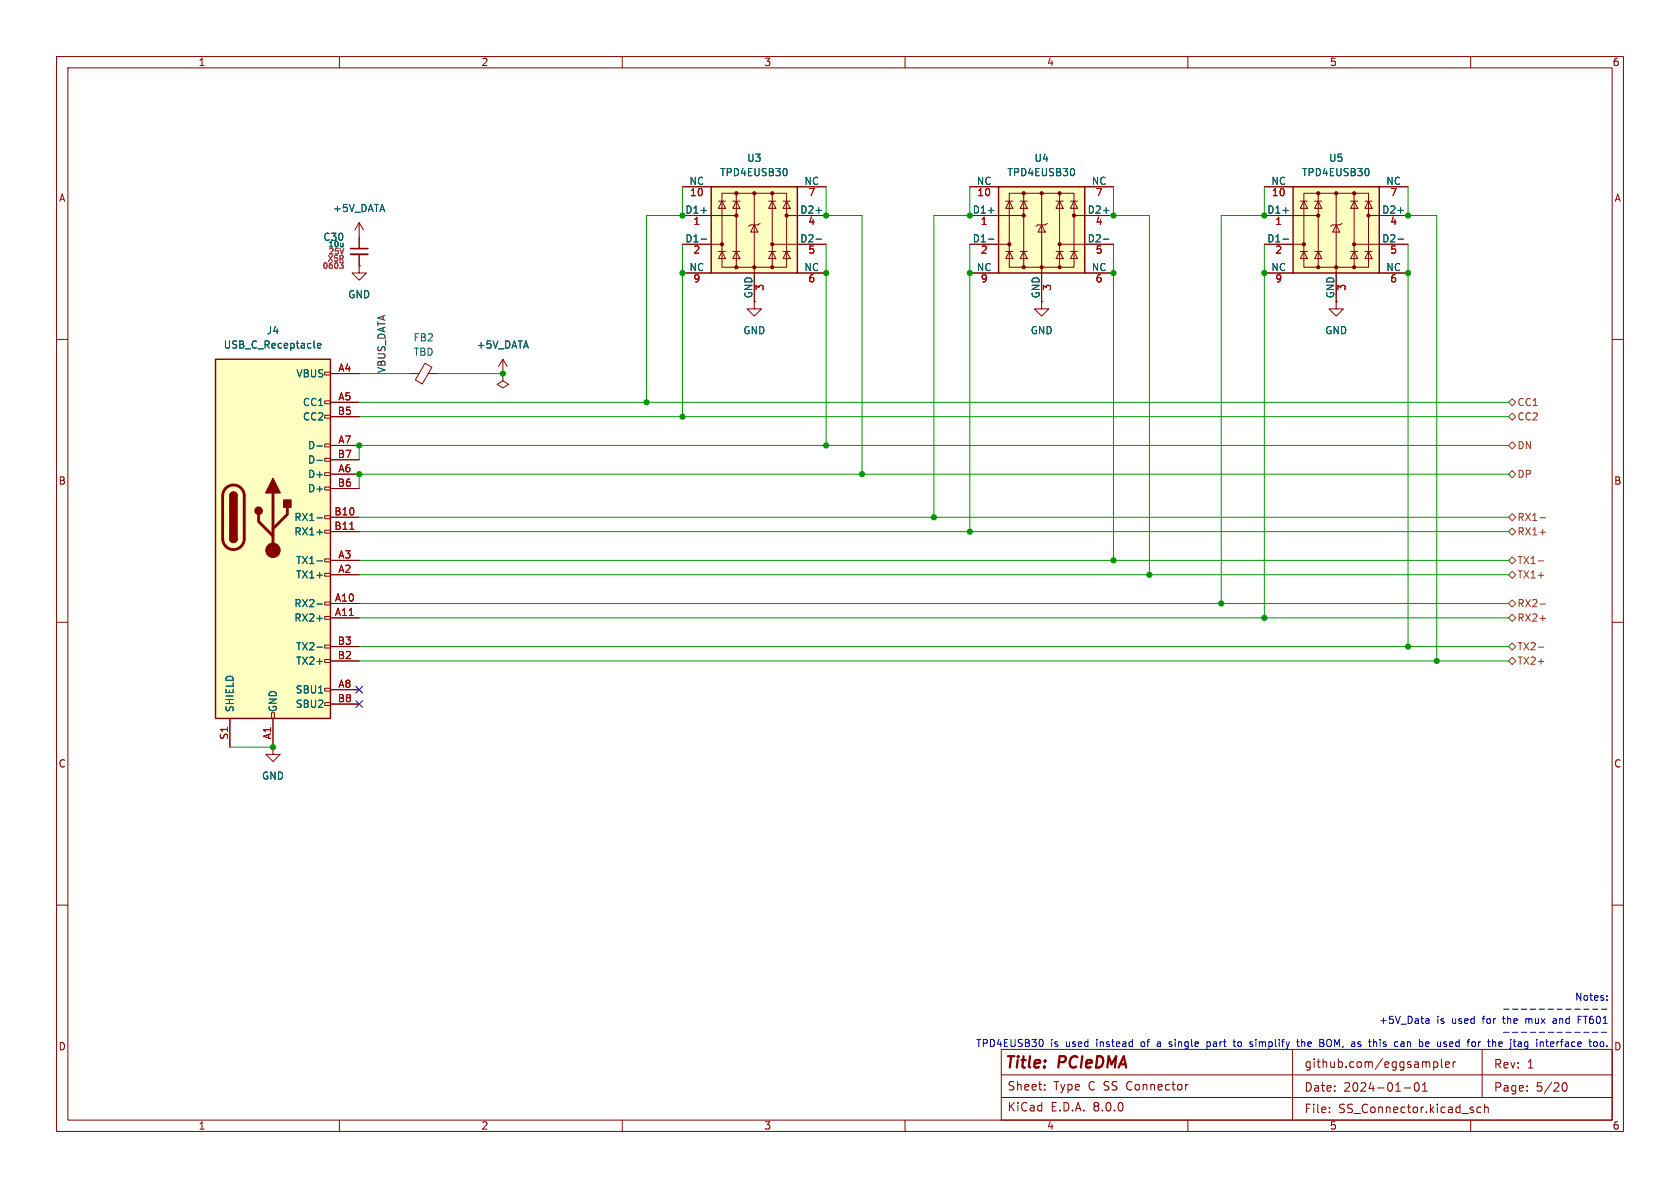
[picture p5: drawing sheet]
<svg xmlns="http://www.w3.org/2000/svg" width="297mm" height="210mm" viewBox="0 0 297 210" stroke-linecap="round" stroke-linejoin="round" font-family="sans-serif">
<g fill="none" stroke="#840000" stroke-width=".18">
<path d="M10 10h277v190h-277zM12 12h273v186h-273zM60 10v2M110 10v2M160 10v2M210 10v2M260 10v2M10 60h2M63.5 47v1.3h1.3l-1.3 1.2-1.3-1.2h1.3M63.5 47h.1M63.5 41.9v2M63.5 45v2"/>
<path d="M285 60h2M72.4 66h1.6M75.1 64.2l1.3 .7-1.7 3-1.3-.7zM75.7 66h1.8M88.9 66v1.3l1 .6-1 .7-1-.7 1-.6M88.9 66h.1M88.9 63.5l-.8 1.3M88.9 63.5v2.5M88.9 63.5l.8 1.3M10 110h2M285 110h2M48.3 132.1v1.3h1.2l-1.2 1.2-1.3-1.2h1.3"/>
<path d="M48.3 132.1h.1M10 160h2M285 160h2M60 198v2M110 198v2M160 198v2M177 194h108M177 190h108M177 185.5h108v12.5h-108zM184.7 192.6v.1M184.7 191.8v.1M210 198v2"/>
<path d="M210 191.7l-.3 .1M228.5 185.5v12.5M235 196.6v.1M235 195.8v.1M248.2 192.3h1.2M250.2 191.5l.2-.1a.81 .81 0 0 1 .6 .6 .81 .81 0 0 1-.3 .8l-.2 .1a.81 .81 0 0 1-.3-1.4zM251.5 192.9h.8M251.5 191.8l.4-.4v1.5M253.5 187.7v1.5M253.5 187.8l.4-.1 .3 .3v.4l-.2 .2h-.5M254.8 187.2v1.3l.2 .2M255.5 188.2l.8-.2-.1-.2-.4-.1-.3 .2 .1 .7h.6"/>
<path d="M256.9 187.7v1M257.3 187.7l-.3 .1-.1 .2M260 198v2M261.8 195.8l-.4-.1-.3 .3v.4l.1 .2h.6M262 185.5v8.5M262.5 195.8l.2-.1 .3 .1 .1 .9M262.5 195.2v1.5M270 192.8v.1M270 192v.1M276.2 192l.1-.5 .2-.1a.81 .81 0 0 1 .6 .6 .81 .81 0 0 1-.3 .8h-.4l-.2-.5"/>
</g>
<path d="M62 45h3" fill="none" stroke="#840000" stroke-width=".33"/>
<path d="M62 43.9h3" fill="none" stroke="#840000" stroke-width=".3"/>
<path d="M60.6 46.9v.4l-.4 .1" fill="none" stroke="#840084" stroke-width=".18"/>
<path d="M38.1 63.5h20.3v63.5h-20.3z" fill="#ffffc2"/>
<g fill="none" stroke="#840000" stroke-width=".18">
<path d="M63.5 39.4l-.8 1.2M63.5 39.4v2.5M63.5 39.4l.8 1.2M57.4 78.5h1v.5h-1zM57.4 73.4h1v.5h-1zM57.4 70.9h1v.5h-1zM57.4 65.8h1v.5h-1zM58.4 66h5.1M58.4 71.1h5.1M58.4 78.7h5.1M58.4 73.7h5.1M57.4 98.8h1v.5h-1z"/>
<path d="M57.4 93.7h1v.5h-1zM57.4 91.2h1v.5h-1zM57.4 86.1h1v.5h-1zM57.4 83.6h1v.5h-1zM57.4 81h1v.5h-1zM58.4 99.1h5.1M58.4 83.8h5.1M58.4 91.4h5.1M58.4 94h5.1M58.4 86.4h5.1M58.4 81.3h5.1M57.4 116.6h1v.5h-1z"/>
<path d="M57.4 114h1v.6h-1zM57.4 109h1v.5h-1zM57.4 106.4h1v.5h-1zM57.4 101.3h1v.6h-1zM58.4 106.7h5.1M58.4 109.2h5.1M58.4 101.6h5.1M58.4 116.8h5.1M58.4 114.3h5.1M40.6 127v5.1M48 126h.5v1h-.5zM48.3 127v5.1"/>
<path d="M57.4 124.2h1v.5h-1zM57.4 121.7h1v.5h-1zM58.4 121.9h5.1M58.4 124.5h5.1"/>
</g>
<path d="M38.1 63.5h20.3v63.5h-20.3zM40.6 95.3a.64 .64 0 0 0 .7 .6 .64 .64 0 0 0 .6-.6M40.6 87.6a.64 .64 0 0 1 .7-.6 .64 .64 0 0 1 .6 .6" fill="none" stroke="#840000" stroke-width=".25"/>
<path d="M39.9 86.3a1.91 1.91 0 0 1 2.1-.4 1.91 1.91 0 0 1 1.2 1.7v7.7a1.91 1.91 0 0 1-1.9 1.8 1.91 1.91 0 0 1-1.9-1.8v-7.8l.1-.7zM45.7 90.9v1.3l2.6 2.5M48.3 87.1v10.2M50.8 89.7v1.2l-2.5 2.6" fill="none" stroke="#840000" stroke-width=".51"/>
<g fill="#840000" stroke="#840000" stroke-width=".25">
<path d="M40.6 95.3h1.3a.64 .64 0 0 1-.6 .6 .64 .64 0 0 1-.7-.6z"/>
<path d="M40.6 87.6h1.3v7.7h-1.3z"/>
<path d="M40.8 87.2a.64 .64 0 0 1 .7-.2 .64 .64 0 0 1 .4 .6h-1.3z"/>
<path d="M48.3 84.6l1.2 2.5h-2.5z"/>
<path d="M50.2 88.4h1.2v1.3h-1.2z"/>
<circle cx="45.7" cy="90.3" r=".63"/>
</g>
<circle cx="48.3" cy="97.3" r="1.27" fill="#840000" stroke="#840000" stroke-width=".18"/>
<path d="M56 78.8h1M56.1 61.1l.6-.1v-.2l-.4-.1-.2 .2 .1 .6h.5M56 99.2h1M56 91.5h1M56 94.1h1M56 81.4h1M56 106.8h1M56 109.3h1M56 114.4h1" fill="none" stroke="#006464" stroke-width=".18"/>
<path d="M61.8 93.6h.8" fill="none" stroke="#a90000" stroke-width=".18"/>
<path d="M125.7 33h15.3v15.3h-15.3z" fill="#ffffc2"/>
<g fill="none" stroke="#840000" stroke-width=".18">
<path d="M120.6 38.1h9.6M120.6 33h5.1M127 35.6h1.3M127.6 34.2h11.5v13h-11.5zM127.6 35.6l.7 1.2h-1.3zM129.5 35.6h1.3M130.2 35.6l.6 1.2h-1.3zM130.2 34.2v13M133.3 39.8l.7 1.2h-1.3zM133.3 34.2v19.1M134.4 39.5l-.4 .3h-1.3l-.4 .2M135.9 35.6h1.3"/>
<path d="M136.5 35.6l.7 1.2h-1.3zM136.5 34.2v13M138.4 35.6h1.3M139.1 35.6l.6 1.2h-1.3zM139.1 38.1h6.9M141 33h5M120.6 43.2h7M120.6 48.3h5.1M127 44.5h1.3M127.6 44.5l.7 1.2h-1.3zM129.5 44.5h1.3M130.2 44.5l.6 1.2h-1.3z"/>
<path d="M135.9 44.5h1.3M136.5 44.5l.7 1.2h-1.3zM136.5 43.2h9.5M138.4 44.5h1.3M139.1 44.5l.6 1.2h-1.3zM141 48.3h5M184.1 53.3v1.3h1.3l-1.3 1.3-1.2-1.3h1.2"/>
</g>
<path d="M125.7 33h15.3v15.3h-15.3z" fill="none" stroke="#840000" stroke-width=".25"/>
<g fill="#840000" stroke="#840000" stroke-width=".18">
<circle cx="127.6" cy="43.2" r=".28"/>
<circle cx="130.2" cy="47.2" r=".28"/>
<circle cx="130.2" cy="38.1" r=".28"/>
<circle cx="130.2" cy="34.2" r=".28"/>
<circle cx="133.3" cy="47.2" r=".28"/>
<circle cx="133.3" cy="34.2" r=".28"/>
<circle cx="136.5" cy="47.2" r=".28"/>
<circle cx="136.5" cy="43.2" r=".28"/>
<circle cx="136.5" cy="34.2" r=".28"/>
<circle cx="139.1" cy="38.1" r=".28"/>
</g>
<path d="M123.9 37.2h1M139 29.9l.2 .4-.2 .6M144.3 37.2h.9M123.9 42.3h1M144.3 42.3h.9" fill="none" stroke="#006464" stroke-width=".18"/>
<path d="M176.5 33h15.3v15.3h-15.3z" fill="#ffffc2"/>
<g fill="none" stroke="#840000" stroke-width=".18">
<path d="M171.4 38.1h9.6M171.4 33h5.1M177.8 35.6h1.3M178.4 34.2h11.5v13h-11.5zM178.4 35.6l.7 1.2h-1.3zM180.3 35.6h1.3M181 35.6l.6 1.2h-1.3zM181 34.2v13M184.1 39.8l.7 1.2h-1.3zM184.1 34.2v19.1M185.2 39.5l-.4 .3h-1.3l-.4 .2M186.7 35.6h1.3"/>
<path d="M187.3 35.6l.7 1.2h-1.3zM187.3 34.2v13M189.2 35.6h1.3M189.9 35.6l.6 1.2h-1.3zM189.9 38.1h6.9M191.8 33h5M171.4 43.2h7M171.4 48.3h5.1M177.8 44.5h1.3M178.4 44.5l.7 1.2h-1.3zM180.3 44.5h1.3M181 44.5l.6 1.2h-1.3z"/>
<path d="M186.7 44.5h1.3M187.3 44.5l.7 1.2h-1.3zM187.3 43.2h9.5M189.2 44.5h1.3M189.9 44.5l.6 1.2h-1.3zM191.8 48.3h5"/>
</g>
<path d="M176.5 33h15.3v15.3h-15.3z" fill="none" stroke="#840000" stroke-width=".25"/>
<g fill="#840000" stroke="#840000" stroke-width=".18">
<circle cx="178.4" cy="43.2" r=".28"/>
<circle cx="181" cy="47.2" r=".28"/>
<circle cx="181" cy="38.1" r=".28"/>
<circle cx="181" cy="34.2" r=".28"/>
<circle cx="184.1" cy="47.2" r=".28"/>
<circle cx="184.1" cy="34.2" r=".28"/>
<circle cx="187.3" cy="47.2" r=".28"/>
<circle cx="187.3" cy="43.2" r=".28"/>
<circle cx="187.3" cy="34.2" r=".28"/>
<circle cx="189.9" cy="38.1" r=".28"/>
</g>
<path d="M174.7 37.2h1M189.8 29.9l.2 .4-.2 .6M195.1 37.2h.9M174.7 42.3h1M195.1 42.3h.9" fill="none" stroke="#006464" stroke-width=".18"/>
<path d="M228.6 33h15.2v15.3h-15.2z" fill="#ffffc2"/>
<g fill="none" stroke="#840000" stroke-width=".18">
<path d="M120.6 38.1h5.1M120.6 33h5.1M141 38.1h5M141 33h5M171.4 38.1h5.1M171.4 33h5.1M191.8 38.1h5M191.8 33h5M223.5 38.1h9.5M223.5 33h5.1M229.9 35.6h1.2M230.5 34.2h11.4v13h-11.4z"/>
<path d="M230.5 35.6l.6 1.2h-1.2zM232.4 35.6h1.3M233 35.6l.7 1.2h-1.3zM233 34.2v13M236.2 39.8l.7 1.2h-1.3zM236.2 34.2v20.4h1.3l-1.3 1.3-1.3-1.3h1.3M237.2 39.5l-.3 .3h-1.3l-.4 .2M238.8 35.6h1.2M239.4 35.6l.6 1.2h-1.2zM239.4 34.2v13M241.3 35.6h1.3M241.9 35.6l.7 1.2h-1.3z"/>
<path d="M241.9 38.1h7M243.8 33h5.1M63.5 47h.1M63.5 41.9v2M63.5 45v2M120.6 43.2h5.1M120.6 48.3h5.1M133.3 48.3v6.3h1.3l-1.3 1.3-1.2-1.3h1.2M141 43.2h5M141 48.3h5M171.4 43.2h5.1M171.4 48.3h5.1"/>
<path d="M184.1 48.3v5M191.8 43.2h5M191.8 48.3h5M223.5 43.2h7M223.5 48.3h5.1M229.9 44.5h1.2M230.5 44.5l.6 1.2h-1.2zM232.4 44.5h1.3M233 44.5l.7 1.2h-1.3zM238.8 44.5h1.2M239.4 44.5l.6 1.2h-1.2zM239.4 43.2h9.5"/>
<path d="M241.3 44.5h1.3M241.9 44.5l.7 1.2h-1.3zM243.8 48.3h5.1M58.4 66h5.1M58.4 71.1h5.1M58.4 78.7h5.1M58.4 73.7h5.1M88.9 66h.1M58.4 99.1h5.1M58.4 83.8h5.1M58.4 91.4h5.1M58.4 94h5.1"/>
<path d="M58.4 86.4h5.1M58.4 81.3h5.1M58.4 106.7h5.1M58.4 109.2h5.1M58.4 101.6h5.1M58.4 116.8h5.1M58.4 114.3h5.1M40.6 127v5.1M48.3 132.1h.1M48.3 127v5.1M58.4 121.9h5.1M58.4 124.5h5.1"/>
</g>
<path d="M228.6 33h15.2v15.3h-15.2z" fill="none" stroke="#840000" stroke-width=".25"/>
<g fill="#840000" stroke="#840000" stroke-width=".18">
<circle cx="230.5" cy="43.2" r=".28"/>
<circle cx="233" cy="47.2" r=".28"/>
<circle cx="233" cy="38.1" r=".28"/>
<circle cx="233" cy="34.2" r=".28"/>
<circle cx="236.2" cy="47.2" r=".28"/>
<circle cx="236.2" cy="34.2" r=".28"/>
<circle cx="239.4" cy="47.2" r=".28"/>
<circle cx="239.4" cy="43.2" r=".28"/>
<circle cx="239.4" cy="34.2" r=".28"/>
<circle cx="241.9" cy="38.1" r=".28"/>
</g>
<g fill="none" stroke="#006464" stroke-width=".18">
<path d="M123.9 37.2h1M139 29.9l.2 .4-.2 .6M144.3 37.2h.9M174.7 37.2h1M189.8 29.9l.2 .4-.2 .6M195.1 37.2h.9M226.8 37.2h1M241.9 29.9l.1 .4-.1 .6M247.1 37.2h1M123.9 42.3h1M144.3 42.3h.9M174.7 42.3h1"/>
<path d="M195.1 42.3h.9M226.8 42.3h1M247.1 42.3h1M56 78.8h1M56.1 61.1l.6-.1v-.2l-.4-.1-.2 .2 .1 .6h.5M56 99.2h1M56 91.5h1M56 94.1h1M56 81.4h1M56 106.8h1M56 109.3h1M56 114.4h1"/>
</g>
<g fill="none" stroke="#725600" stroke-width=".18">
<path d="M266.7 71.1l.6-.6 .7 .6-.7 .7zM266.7 73.7l.6-.7 .7 .7-.7 .6zM266.7 78.7l.6-.6 .7 .6-.7 .7zM266.7 94l.6-.7 .7 .7-.7 .6zM266.7 99.1l.6-.7 .7 .7-.7 .6zM266.7 83.8l.6-.6 .7 .6-.7 .7zM267.3 90.8l.7 .6-.7 .7-.6-.7zM272 99.2h.9M272.3 94.1h.9M272.3 91.5h.9M266.7 109.2l.6-.6 .7 .6-.7 .7zM266.7 116.8l.6-.6 .7 .6-.7 .7z"/>
<path d="M266.7 101.6l.6-.6 .7 .6-.7 .6zM266.7 114.3l.6-.6 .7 .6-.7 .6zM266.7 106.7l.6-.7 .7 .7-.7 .6zM272 114.4h.9M272.3 109.3h.9M272.3 106.8h.9"/>
</g>
<g fill="none" stroke="#0000c2" stroke-width=".18">
<path d="M265.8 178.4h1M267.4 178.4h1M269 178.4h.9M270.5 178.4h1M272.1 178.4h1M273.7 178.4h.9M275.2 178.4h1M276.8 178.4h1M278.4 178.4h1M279.6 179.6h-.6v1.3M280 178.4h.9M281.5 178.4h1"/>
<path d="M283.1 178.4h1M284.1 176.7v.1M284.1 176v.2M184.3 183.9l.1 .3-.1 .7M204.7 184.2h-.1M204.7 184.5l-.1 .2 .1 .3M206.7 184.9l.3 .1M206.7 184.5l.3 .1M207 184.2h-.3M213.4 184.2h.3l.2 .1M213.4 184.2v1.2M213.9 184.9l-.2 .1-.3-.1"/>
<path d="M218 184.2h.5M218.2 183.7v1.1l.3 .2M221.3 184.6l.2 .2-.2 .2M221.3 184.2h.1M229.2 184.2h.5M229.4 183.7v1.1l.3 .2M230.1 183.7v1.3M230.5 184.2l-.4 .1M234 184.5v.4M234.7 183.8a.9 .9 0 0 0 0 1.1M240.1 184.9h.4M240.1 184.5l.4 .1"/>
<path d="M240.1 184.2h.4M247.6 184.8l.2 .2 .4-.1M247.7 184.2h.5v.8M248.2 184.5h-.4l-.2 .2M252.1 180.1h.5v.8M252.1 180.9h.5M252.2 184.2h.4v.3l-.6 .1M252.6 184.9l-.4 .1M252.6 180.4l-.5 .1M256.7 184.2h-.3l-.1 .1v.6l.4 .1M256.9 184.5l-.6 .1M261.4 184.2v.8"/>
<path d="M261.8 184.2l-.4 .2M265.1 184.2h.4l.1 .3-.6 .1M265.5 184.9l-.4 .1M265.8 182.5h1M267.4 182.5h1M269 182.5h.9M269.6 185.4h.4M269.7 180.1v.8M269.9 180.1l-.2 .1M270 184.2h-.4l-.1 .2 .1 .5 .4 .1M270.5 182.5h1M272.1 182.5h1"/>
<path d="M273.7 182.5h.9M274.1 184.6l.6-.1-.1-.3h-.3l-.2 .1 .1 .6h.4M274.9 180.1h-.3M275 180.4h-.3l-.2 .2 .1 .3h.4M275.2 182.5h1M276.8 182.5h1M278.4 182.5h1M279 180.3h.4M280 182.5h.9M281.5 182.5h1M282.9 184.3l.2-.1 .4 .1v.5l-.1 .1-.3 .1-.2-.1zM283.1 182.5h1"/>
<path d="M284.1 184.9v.1"/>
</g>
<g fill="none" stroke="#009600" stroke-width=".18">
<path d="M120.6 33v5.1h-6.3v33M146 33v5.1h6.4v45.7M171.4 33v5.1h-6.3v53.3M196.8 33v5.1h6.4v63.5M223.5 33v5.1h-7.6v68.6M248.9 33v5.1h5.1v78.7M120.6 43.2v30.5M146 43.2v35.5M171.4 43.2v50.8M196.8 43.2v55.9M223.5 43.2v66M248.9 43.2v71.1"/>
<path d="M63.5 73.7h203.2M63.5 66h8.9M63.5 71.1h203.2M77.5 66h11.4M266.7 78.7h-203.2v2.6M63.5 94h203.2M63.5 99.1h203.2M63.5 91.4h203.2M266.7 83.8h-203.2v2.6M63.5 109.2h203.2M63.5 106.7h203.2M63.5 101.6h203.2"/>
<path d="M63.5 114.3h203.2M63.5 116.8h203.2M40.6 132.1h7.7"/>
</g>
<path d="M62.9 121.3l1.2 1.2M62.9 123.9l1.2 1.2M64.1 121.3l-1.2 1.2M64.1 123.9l-1.2 1.2" fill="none" stroke="#000084" stroke-width=".18"/>
<path d="M61.8 93.6h.8" fill="none" stroke="#a90000" stroke-width=".18"/>
<path d="M60.6 46.9v.4l-.4 .1" fill="none" stroke="#840084" stroke-width=".18"/>
<g fill="#009600" stroke="#009600" stroke-width=".18">
<circle cx="146" cy="78.7" r=".46"/>
<circle cx="171.4" cy="94" r=".46"/>
<circle cx="165.1" cy="91.4" r=".46"/>
<circle cx="152.4" cy="83.8" r=".46"/>
<circle cx="120.6" cy="48.3" r=".46"/>
<circle cx="120.6" cy="38.1" r=".46"/>
<circle cx="146" cy="48.3" r=".46"/>
<circle cx="48.3" cy="132.1" r=".46"/>
<circle cx="63.5" cy="83.8" r=".46"/>
<circle cx="114.3" cy="71.1" r=".46"/>
<circle cx="88.9" cy="66" r=".46"/>
<circle cx="120.6" cy="73.7" r=".46"/>
<circle cx="63.5" cy="78.7" r=".46"/>
<circle cx="248.9" cy="114.3" r=".46"/>
<circle cx="215.9" cy="106.7" r=".46"/>
<circle cx="196.8" cy="99.1" r=".46"/>
<circle cx="203.2" cy="101.6" r=".46"/>
<circle cx="248.9" cy="38.1" r=".46"/>
<circle cx="248.9" cy="48.3" r=".46"/>
<circle cx="223.5" cy="38.1" r=".46"/>
<circle cx="223.5" cy="109.2" r=".46"/>
<circle cx="254" cy="116.8" r=".46"/>
<circle cx="171.4" cy="38.1" r=".46"/>
<circle cx="171.4" cy="48.3" r=".46"/>
<circle cx="196.8" cy="48.3" r=".46"/>
<circle cx="196.8" cy="38.1" r=".46"/>
<circle cx="146" cy="38.1" r=".46"/>
<circle cx="223.5" cy="48.3" r=".46"/>
</g>
<g font-size="2.8" fill="#840000">
<text x="177.5" y="189.4">Title:</text>
<text x="187.2" y="189.4">PCIeDMA</text>
</g>
<g font-size="2.1" fill="#840000">
<text x="230.5" y="189">github.com/eggsampler</text>
<text x="264" y="189.1">Rev:</text>
<text x="269.9" y="189.1">1</text>
<text x="178" y="196.7">KiCad</text>
<text x="178" y="193">Sheet:</text>
<text x="185.7" y="196.7">E.D.A.</text>
<text x="186.2" y="193">Type</text>
<text x="192.5" y="193">C SS Connector</text>
<text x="193.3" y="196.7">8.0.0</text>
<text x="230.5" y="193.2">Date:</text>
<text x="230.5" y="197">File:</text>
<text x="236.6" y="197">SS_Connector.kicad_sch</text>
<text x="237.5" y="193.2">2024-01-01</text>
<text x="264" y="193.2">Page:</text>
<text x="271.5" y="193.2">5/20</text>
</g>
<g font-size="1.8" fill="#840000">
<text x="35" y="11.9">1</text>
<text x="85" y="11.9">2</text>
<text x="135" y="11.9">3</text>
<text x="185" y="11.9">4</text>
<text x="235" y="11.9">5</text>
<text x="285" y="11.9">6</text>
<text x="10.3" y="35.9">A</text>
<text x="285.3" y="35.9">A</text>
<text x="236" y="52.8" transform="rotate(-90 236 52.8)">GND</text>
<text x="10.3" y="85.9">B</text>
<text x="285.3" y="85.9">B</text>
<text x="10.3" y="135.9">C</text>
<text x="285.3" y="135.9">C</text>
<text x="10.3" y="185.9">D</text>
<text x="285.3" y="185.9">D</text>
<text x="35" y="199.9">1</text>
<text x="85" y="199.9">2</text>
<text x="135" y="199.9">3</text>
<text x="185" y="199.9">4</text>
<text x="235" y="199.9">5</text>
<text x="285" y="199.9">6</text>
</g>
<g font-size="1.8" fill="#006464">
<text x="132" y="28.8">U3</text>
<text x="182.8" y="28.8">U4</text>
<text x="234.8" y="28.8">U5</text>
<text x="121.8" y="32.8">NC</text>
<text x="127.2" y="31.3">TPD4EUSB30</text>
<text x="142.1" y="32.8">NC</text>
<text x="172.6" y="32.8">NC</text>
<text x="178" y="31.3">TPD4EUSB30</text>
<text x="192.9" y="32.8">NC</text>
<text x="224.7" y="32.8">NC</text>
<text x="230.1" y="31.3">TPD4EUSB30</text>
<text x="245" y="32.8">NC</text>
<text x="58.8" y="37.7">+5V_DATA</text>
<text x="121.1" y="37.8">D1+</text>
<text x="141.4" y="37.8">D2+</text>
<text x="171.9" y="37.8">D1+</text>
<text x="192.2" y="37.8">D2+</text>
<text x="223.9" y="37.8">D1+</text>
<text x="244.3" y="37.8">D2+</text>
<text x="57.1" y="42.8">C30</text>
<text x="121.1" y="42.9">D1-</text>
<text x="141.4" y="42.9">D2-</text>
<text x="171.9" y="42.9">D1-</text>
<text x="192.2" y="42.9">D2-</text>
<text x="223.9" y="42.9">D1-</text>
<text x="244.3" y="42.9">D2-</text>
<text x="61.5" y="52.9">GND</text>
<text x="121.8" y="48">NC</text>
<text x="133.1" y="52.8" transform="rotate(-90 133.1 52.8)">GND</text>
<text x="142.1" y="48">NC</text>
<text x="172.6" y="48">NC</text>
<text x="183.9" y="52.8" transform="rotate(-90 183.9 52.8)">GND</text>
<text x="192.9" y="48">NC</text>
<text x="224.7" y="48">NC</text>
<text x="245" y="48">NC</text>
<text x="47.1" y="59.3">J4</text>
<text x="131.3" y="59.3">GND</text>
<text x="182.1" y="59.3">GND</text>
<text x="234.2" y="59.3">GND</text>
<text x="39.4" y="61.8">USB_C_Receptacle</text>
<text x="73" y="60.6">FB2</text>
<text x="73" y="63.1">TBD</text>
<text x="84.2" y="61.8">+5V_DATA</text>
<text x="52.3" y="66.9">VBUS</text>
<text x="53.5" y="72">CC1</text>
<text x="53.5" y="74.5">CC2</text>
<text x="54.4" y="79.6">D-</text>
<text x="54.4" y="82.1">D-</text>
<text x="54.4" y="84.7">D+</text>
<text x="54.4" y="87.2">D+</text>
<text x="51.9" y="92.3">RX1-</text>
<text x="51.9" y="94.8">RX1+</text>
<text x="52.2" y="99.9">TX1-</text>
<text x="51.9" y="107.5">RX2-</text>
<text x="52.2" y="102.5">TX1+</text>
<text x="51.9" y="110.1">RX2+</text>
<text x="52.2" y="117.7">TX2+</text>
<text x="52.2" y="115.2">TX2-</text>
<text x="41.5" y="126" transform="rotate(-90 41.5 126)">SHIELD</text>
<text x="49.1" y="126" transform="rotate(-90 49.1 126)">GND</text>
<text x="52.2" y="122.8">SBU1</text>
<text x="52.2" y="125.3">SBU2</text>
<text x="46.2" y="138">GND</text>
</g>
<g font-size="1.8" fill="#a90000">
<text x="121.9" y="35">10</text>
<text x="142.8" y="35">7</text>
<text x="172.7" y="35">10</text>
<text x="193.6" y="35">7</text>
<text x="224.7" y="35">10</text>
<text x="245.7" y="35">7</text>
<text x="122.5" y="40.1">1</text>
<text x="142.8" y="40.1">4</text>
<text x="173.3" y="40.1">1</text>
<text x="193.6" y="40.1">4</text>
<text x="225.4" y="40.1">1</text>
<text x="245.7" y="40.1">4</text>
<text x="122.5" y="45.2">2</text>
<text x="142.8" y="45.2">5</text>
<text x="173.3" y="45.2">2</text>
<text x="193.6" y="45.2">5</text>
<text x="225.4" y="45.2">2</text>
<text x="245.7" y="45.2">5</text>
<text x="122.5" y="50.2">9</text>
<text x="135.3" y="51.5" transform="rotate(-90 135.3 51.5)">3</text>
<text x="142.8" y="50.2">6</text>
<text x="173.3" y="50.2">9</text>
<text x="186.1" y="51.5" transform="rotate(-90 186.1 51.5)">3</text>
<text x="193.6" y="50.2">6</text>
<text x="225.4" y="50.2">9</text>
<text x="238.2" y="51.5" transform="rotate(-90 238.2 51.5)">3</text>
<text x="245.7" y="50.2">6</text>
<text x="59.7" y="65.8">A4</text>
<text x="59.7" y="70.9">A5</text>
<text x="59.6" y="73.4">B5</text>
<text x="59.6" y="81">B7</text>
<text x="59.7" y="83.6">A6</text>
<text x="59.7" y="78.5">A7</text>
<text x="59.6" y="86.1">B6</text>
<text x="59" y="91.2">B10</text>
<text x="59" y="93.7">B11</text>
<text x="59.7" y="101.3">A2</text>
<text x="59.7" y="98.8">A3</text>
<text x="59.1" y="106.4">A10</text>
<text x="59.1" y="109">A11</text>
<text x="59.6" y="116.6">B2</text>
<text x="59.6" y="114">B3</text>
<text x="59.6" y="124.2">B8</text>
<text x="59.7" y="121.7">A8</text>
<text x="40.4" y="130.9" transform="rotate(-90 40.4 130.9)">S1</text>
<text x="48" y="130.8" transform="rotate(-90 48 130.8)">A1</text>
</g>
<text font-size="1.8" fill="#0f0f0f" x="68.2" y="66" transform="rotate(-90 68.2 66)">VBUS_DATA</text>
<g font-size="1.8" fill="#725600">
<text x="268.2" y="72">CC1</text>
<text x="268.2" y="74.5">CC2</text>
<text x="268.2" y="79.6">DN</text>
<text x="268.2" y="84.7">DP</text>
<text x="268.2" y="94.8">RX1+</text>
<text x="268.2" y="92.3">RX1-</text>
<text x="268.2" y="99.9">TX1-</text>
<text x="268.2" y="102.5">TX1+</text>
<text x="268.2" y="107.5">RX2-</text>
<text x="268.2" y="110.1">RX2+</text>
<text x="268.2" y="117.7">TX2+</text>
<text x="268.2" y="115.2">TX2-</text>
</g>
<g font-size="1.8" fill="#0000c2">
<text x="278.4" y="177">Notes:</text>
<text x="172.5" y="185.2">TPD4EUSB30</text>
<text x="185.7" y="185.2">is</text>
<text x="188.5" y="185.2">used</text>
<text x="194.1" y="185.2">instead</text>
<text x="202.2" y="185.2">of</text>
<text x="205.2" y="185.2">a</text>
<text x="207.5" y="185.2">single</text>
<text x="214.4" y="185.2">part</text>
<text x="219.4" y="185.2">to</text>
<text x="222.4" y="185.2">simplify</text>
<text x="231" y="185.2">the</text>
<text x="235.2" y="185.2">BOM,</text>
<text x="241" y="185.2">as</text>
<text x="243.7" y="181.1">+5V_Data</text>
<text x="244.3" y="185.2">this</text>
<text x="249" y="185.2">can</text>
<text x="253.6" y="185.2">be</text>
<text x="254" y="181.1">is</text>
<text x="256.8" y="181.1">used</text>
<text x="257" y="185.2">used</text>
<text x="262.4" y="181.1">for</text>
<text x="262.6" y="185.2">for</text>
<text x="266.2" y="181.1">the</text>
<text x="266.4" y="185.2">the</text>
<text x="270.4" y="181.1">mux</text>
<text x="270.5" y="185.2">jtag</text>
<text x="275.3" y="185.2">interface</text>
<text x="275.4" y="181.1">and</text>
<text x="280" y="181.1">FT601</text>
</g>
<g font-size="1.4" fill="#840084">
<text x="56.9" y="47.7">0603</text>
<text x="57.8" y="46.4">X5R</text>
<text x="57.9" y="43.9">10u</text>
<text x="58" y="45.2">25V</text>
</g>
</svg>
